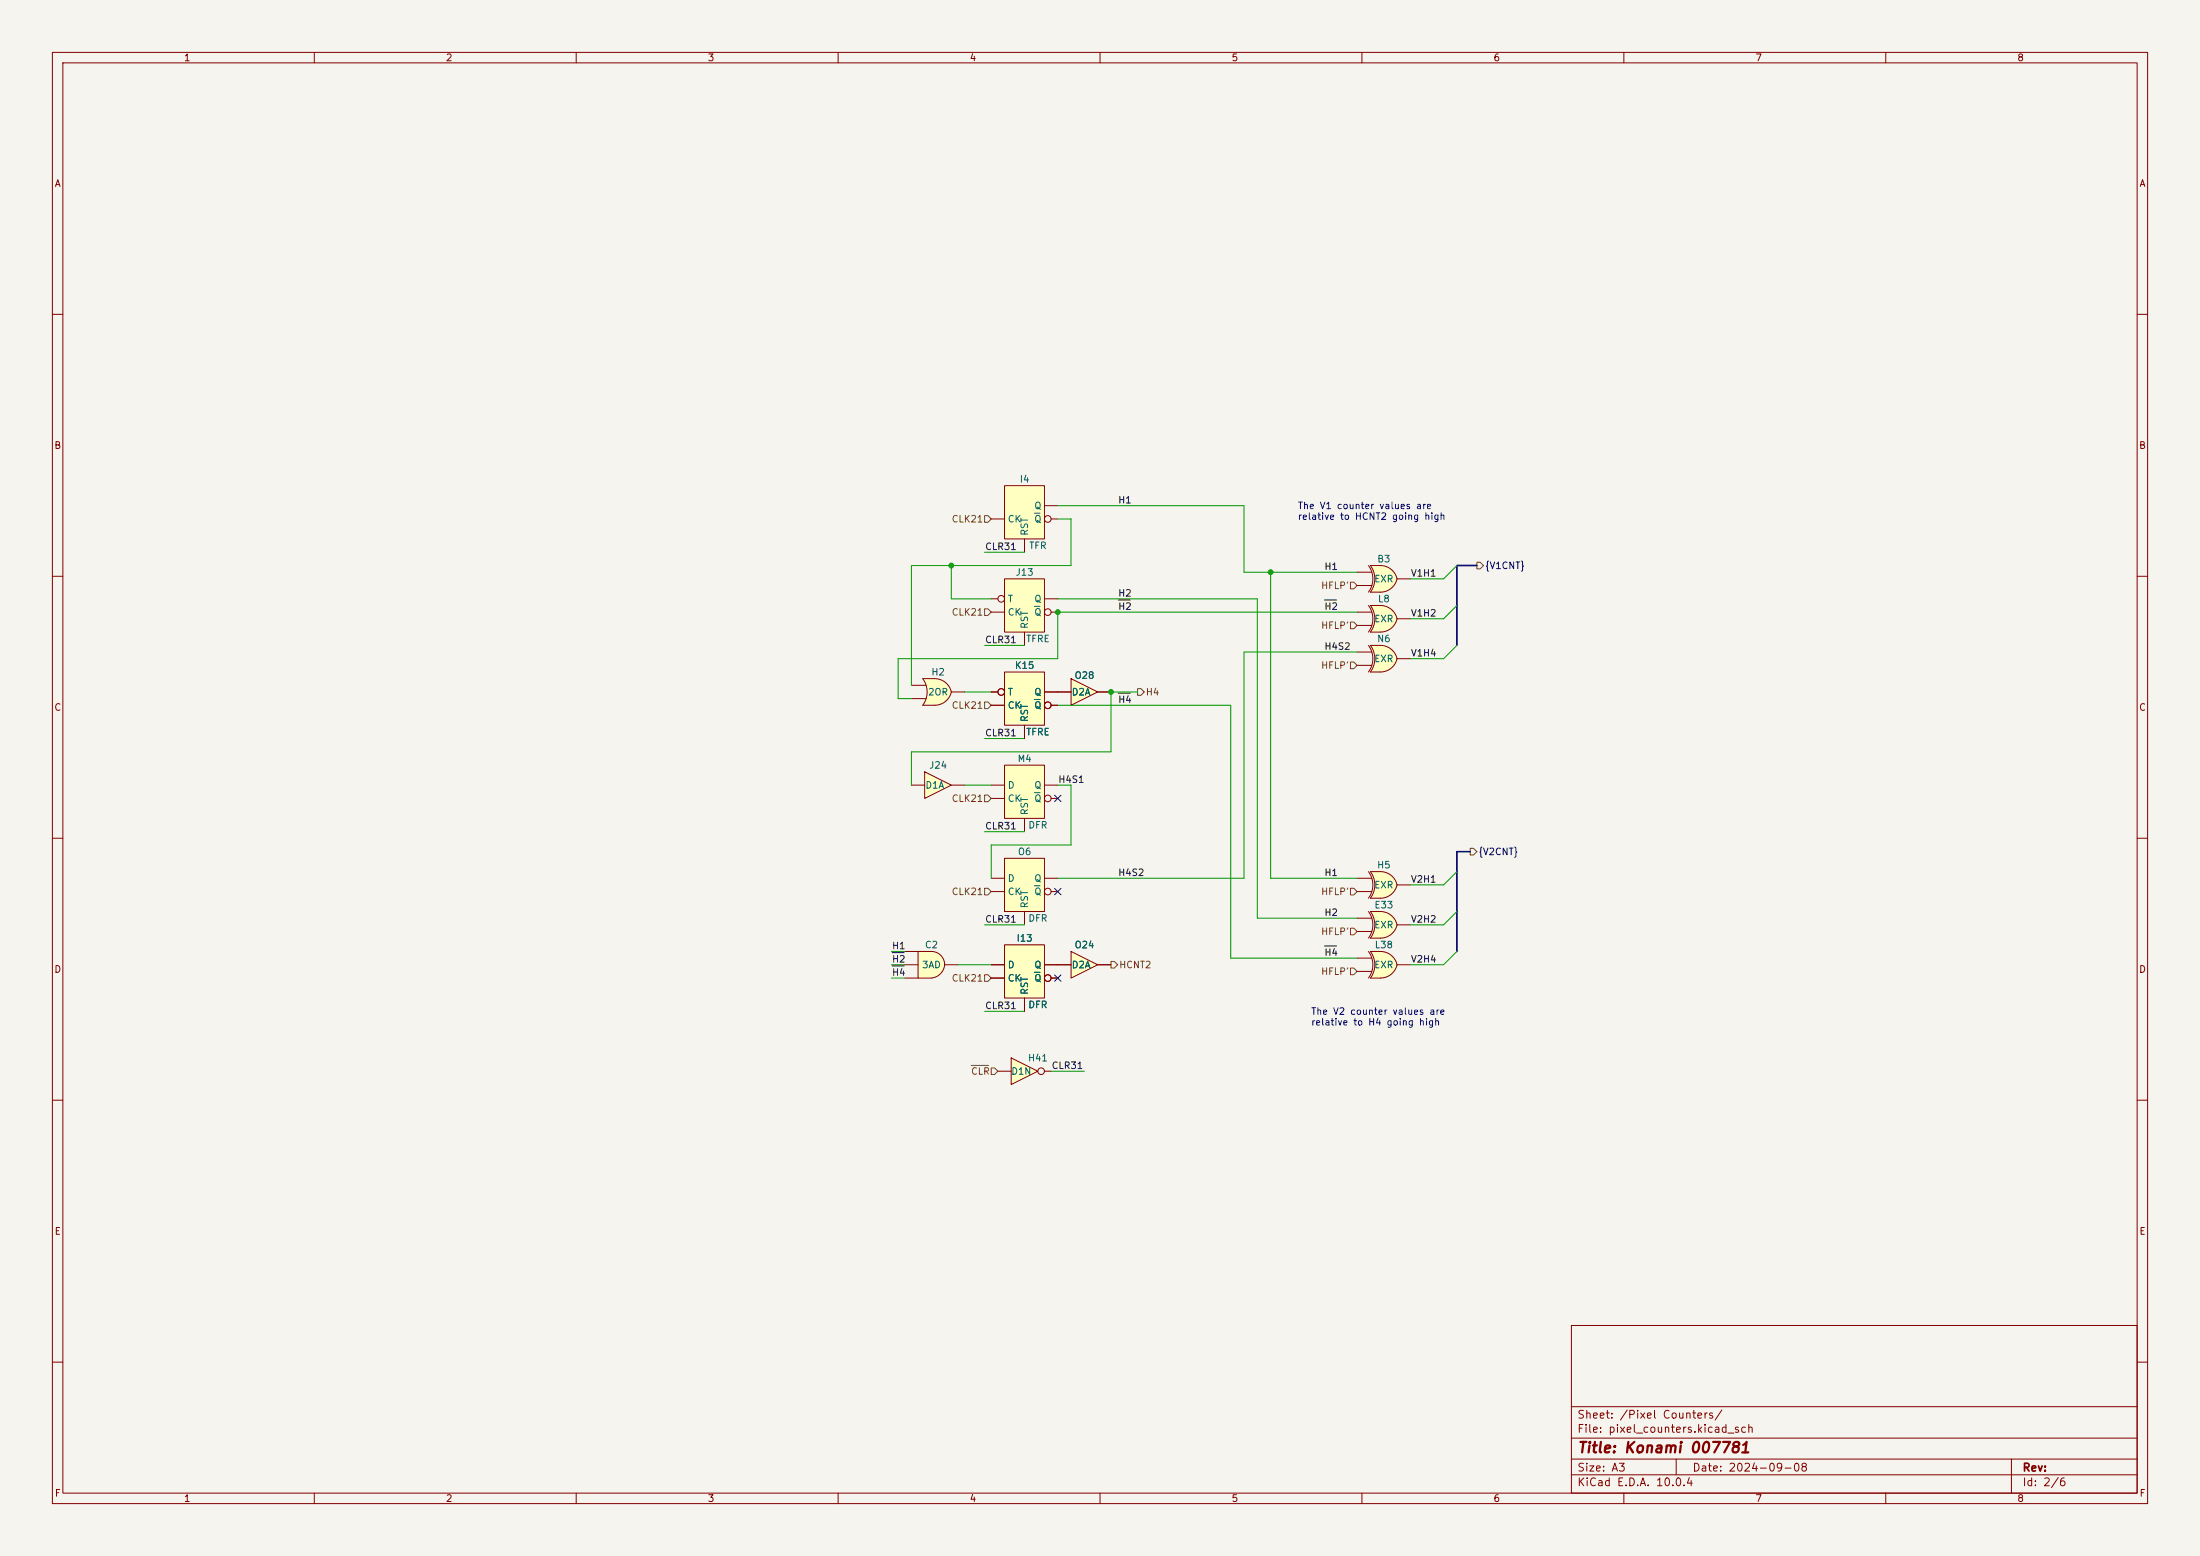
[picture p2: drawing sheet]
<svg xmlns="http://www.w3.org/2000/svg" width="420mm" height="297mm" viewBox="0 0 420 297" stroke-linecap="round" stroke-linejoin="round" font-family="sans-serif">
<path d="M0 0h420v297h-420z" fill="#f5f4ef" stroke="#f5f4ef" stroke-width=".19"/>
<g fill="none" stroke="#840000" stroke-width=".19">
<path d="M10 10h400v277h-400zM12 12h396v273h-396zM60 10v2M110 10v2M160 10v2M210 10v2M260 10v2M310 10v2M360 10v2M10 60h2M408 60h2M10 110h2"/>
<path d="M408 110h2M10 160h2M408 160h2M10 210h2M408 210h2M300 253h108v32h-108zM10 260h2M300 278.5h108M300 274.5h108M300 268.5h108M320 278.5v3M384 278.5v6.5"/>
<path d="M408 260h2M60 285v2M110 285v2M160 285v2M210 285v2M260 285v2M300 281.5h108M310 285v2M360 285v2"/>
</g>
<g fill="#ffffc2">
<path d="M261.6 123.2h1.9z"/>
<path d="M261.6 123.2h1.9v5.1h-1.9a4.3 4.3 0 0 0 0-5.1z"/>
</g>
<g fill="#ffffc2" stroke="#ffffc2" stroke-width=".19">
<path d="M263.5 125l3.2 .7a3.2 3.2 0 0 1-3.2 2.6z"/>
<path d="M263.5 123.2a3.3 3.3 0 0 1 3.2 2.5l-3.2 .7z"/>
</g>
<path d="M259.1 124.5h2.8M259.1 127h2.8M261.2 123.2a4.3 4.3 0 0 1 0 5.1M266.7 125.7a3.2 3.2 0 0 1-3.2 2.6M266.7 125.7h2.5M266.7 125.7a3.3 3.3 0 0 0-3.2-2.5h-1.9a4.3 4.3 0 0 1 0 5.1" fill="none" stroke="#840000" stroke-width=".19"/>
<path d="M261.6 128.3h1.9z" fill="#840000" stroke="#840000" stroke-width=".19"/>
<path d="M176.1 129.5h2.3" fill="none" stroke="#ffffc2" stroke-width=".19"/>
<path d="M176.1 129.5h2.3v5.1h-2.3a4.3 4.3 0 0 0 0-5.1z" fill="#ffffc2"/>
<g fill="#ffffc2" stroke="#ffffc2" stroke-width=".19">
<path d="M178.4 131.4l3.2 .7a3.2 3.2 0 0 1-3.2 2.5z"/>
<path d="M178.4 129.5a3.2 3.2 0 0 1 3.2 2.6l-3.2 .7z"/>
</g>
<path d="M174 130.8h2.8M174 133.4h2.8M181.6 132.1a3.2 3.2 0 0 1-3.2 2.5M181.6 132.1h2.5M181.6 132.1a3.2 3.2 0 0 0-3.2-2.6h-2.2a4.3 4.3 0 0 1 0 5.1" fill="none" stroke="#840000" stroke-width=".19"/>
<path d="M176.1 134.6h2.3z" fill="#840000" stroke="#840000" stroke-width=".19"/>
<path d="M191.8 128.3h7.6v10.1h-7.6z" fill="#ffffc2"/>
<g fill="none" stroke="#840000" stroke-width=".19">
<path d="M189.2 132.1h1.3M189.2 134.6h2.6M191.8 128.3h7.6v10.1h-7.6zM195.6 138.4v2.6M199.4 132.1h2.5M200.7 134.6h1.2"/>
<circle cx="191.1" cy="132.1" r=".63"/>
<circle cx="200" cy="134.6" r=".63"/>
</g>
<path d="M197.5 133.5h1.1" fill="none" stroke="#006464" stroke-width=".19"/>
<path d="M204.5 129.5l5 2.6-5 2.5z" fill="#ffffc2"/>
<path d="M201.9 132.1h2.6M204.5 129.5l5 2.6-5 2.5zM209.5 132.1h2.6" fill="none" stroke="#840000" stroke-width=".19"/>
<path d="M191.8 110.5h7.6v10.2h-7.6z" fill="#ffffc2"/>
<g fill="none" stroke="#840000" stroke-width=".19">
<path d="M189.2 114.3h1.3M189.2 116.8h2.6M191.8 110.5h7.6v10.2h-7.6zM199.4 114.3h2.5M200.7 116.8h1.2M195.6 120.7v2.5"/>
<circle cx="191.1" cy="114.3" r=".63"/>
<circle cx="200" cy="116.8" r=".63"/>
</g>
<path d="M197.5 115.7h1.1" fill="none" stroke="#006464" stroke-width=".19"/>
<g fill="#ffffc2">
<path d="M261.6 108h1.9z"/>
<path d="M261.6 108h1.9v5h-1.9a4.3 4.3 0 0 0 0-5z"/>
</g>
<g fill="#ffffc2" stroke="#ffffc2" stroke-width=".19">
<path d="M263.5 109.8l3.2 .7a3.2 3.2 0 0 1-3.2 2.5z"/>
<path d="M263.5 108a3.3 3.3 0 0 1 3.2 2.5l-3.2 .7z"/>
</g>
<path d="M259.1 109.2h2.8M259.1 111.8h2.8M261.2 108a4.3 4.3 0 0 1 0 5M266.7 110.5a3.2 3.2 0 0 1-3.2 2.5M266.7 110.5h2.5M266.7 110.5a3.3 3.3 0 0 0-3.2-2.5h-1.9a4.3 4.3 0 0 1 0 5" fill="none" stroke="#840000" stroke-width=".19"/>
<path d="M261.6 113h1.9z" fill="#840000" stroke="#840000" stroke-width=".19"/>
<path d="M193 201.9l5.1 2.6-5.1 2.5z" fill="#ffffc2"/>
<g fill="none" stroke="#840000" stroke-width=".19">
<path d="M190.5 204.5h2.5M193 201.9l5.1 2.6-5.1 2.5zM199.4 204.5h1.3"/>
<circle cx="198.8" cy="204.5" r=".63"/>
</g>
<path d="M191.8 92.7h7.6v10.2h-7.6z" fill="#ffffc2"/>
<g fill="none" stroke="#840000" stroke-width=".19">
<path d="M189.2 99.1h2.6M191.8 92.7h7.6v10.2h-7.6zM199.4 96.5h2.5M200.7 99.1h1.2M195.6 102.9v2.5"/>
<circle cx="200" cy="99.1" r=".63"/>
</g>
<path d="M197.5 98h1.1" fill="none" stroke="#006464" stroke-width=".19"/>
<path d="M177.5 183.9l2.8 .3a2.82 2.82 0 0 1-2.5 2.5z" fill="#ffffc2" stroke="#ffffc2" stroke-width=".19"/>
<path d="M175.3 181.6h2.5v5.1h-2.5z" fill="#ffffc2"/>
<path d="M177.8 181.6a2.54 2.54 0 0 1 2.5 2.6h-2.5z" fill="#ffffc2" stroke="#ffffc2" stroke-width=".19"/>
<path d="M172.7 181.6h2.6M172.7 184.2h2.6M172.7 186.7h2.6M175.3 181.6h2.5a2.53 2.53 0 0 1 2.5 2.4 2.53 2.53 0 0 1-2.3 2.7h-2.7zM180.3 184.2h2.6" fill="none" stroke="#840000" stroke-width=".19"/>
<g fill="#ffffc2">
<path d="M261.6 115.6h1.9z"/>
<path d="M261.6 115.6h1.9v5.1h-1.9a4.3 4.3 0 0 0 0-5.1z"/>
</g>
<g fill="#ffffc2" stroke="#ffffc2" stroke-width=".19">
<path d="M263.5 117.4l3.2 .7a3.2 3.2 0 0 1-3.2 2.5z"/>
<path d="M263.5 115.6a3.3 3.3 0 0 1 3.2 2.5l-3.2 .7z"/>
</g>
<path d="M259.1 116.8h2.8M259.1 119.4h2.8M261.2 115.6a4.3 4.3 0 0 1 0 5M266.7 118.1a3.2 3.2 0 0 1-3.2 2.5M266.7 118.1h2.5M266.7 118.1a3.3 3.3 0 0 0-3.2-2.5h-1.9a4.3 4.3 0 0 1 0 5" fill="none" stroke="#840000" stroke-width=".19"/>
<path d="M261.6 120.7h1.9z" fill="#840000" stroke="#840000" stroke-width=".19"/>
<path d="M191.8 180.3h7.6v10.2h-7.6z" fill="#ffffc2"/>
<g fill="none" stroke="#840000" stroke-width=".19">
<path d="M189.2 184.2h2.6M189.2 186.7h2.6M191.8 180.3h7.6v10.2h-7.6zM195.6 190.5v2.5M199.4 184.2h2.5M200.7 186.7h1.2"/>
<circle cx="200" cy="186.7" r=".63"/>
</g>
<path d="M197.5 185.6h1.1" fill="none" stroke="#006464" stroke-width=".19"/>
<g fill="#ffffc2">
<path d="M261.6 181.6h1.9z"/>
<path d="M261.6 181.6h1.9v5.1h-1.9a4.3 4.3 0 0 0 0-5.1z"/>
</g>
<g fill="#ffffc2" stroke="#ffffc2" stroke-width=".19">
<path d="M263.5 183.4l3.2 .8a3.2 3.2 0 0 1-3.2 2.5z"/>
<path d="M263.5 181.6a3.3 3.3 0 0 1 3.2 2.5l-3.2 .8z"/>
</g>
<path d="M259.1 182.9h2.8M259.1 185.4h2.8M261.2 181.6a4.3 4.3 0 0 1 0 5.1M266.7 184.2a3.2 3.2 0 0 1-3.2 2.5M266.7 184.2h2.5M266.7 184.1a3.3 3.3 0 0 0-3.2-2.5h-1.9a4.3 4.3 0 0 1 0 5.1" fill="none" stroke="#840000" stroke-width=".19"/>
<path d="M261.6 186.7h1.9z" fill="#840000" stroke="#840000" stroke-width=".19"/>
<path d="M191.8 146.1h7.6v10.1h-7.6z" fill="#ffffc2"/>
<g fill="none" stroke="#840000" stroke-width=".19">
<path d="M189.2 149.9h2.6M189.2 152.4h2.6M191.8 146.1h7.6v10.1h-7.6zM195.6 156.2v2.6M199.4 149.9h2.5M200.7 152.4h1.2"/>
<circle cx="200" cy="152.4" r=".63"/>
</g>
<path d="M197.5 151.3h1.1" fill="none" stroke="#006464" stroke-width=".19"/>
<path d="M176.5 147.3l5.1 2.6-5.1 2.5z" fill="#ffffc2"/>
<path d="M174 149.9h2.5M176.5 147.3l5.1 2.6-5.1 2.5zM181.6 149.9h2.5" fill="none" stroke="#840000" stroke-width=".19"/>
<g fill="#ffffc2">
<path d="M261.6 174h1.9z"/>
<path d="M261.6 174h1.9v5.1h-1.9a4.3 4.3 0 0 0 0-5.1z"/>
</g>
<g fill="#ffffc2" stroke="#ffffc2" stroke-width=".19">
<path d="M263.5 175.8l3.2 .7a3.2 3.2 0 0 1-3.2 2.6z"/>
<path d="M263.5 174a3.3 3.3 0 0 1 3.2 2.5l-3.2 .7z"/>
</g>
<path d="M259.1 175.3h2.8M259.1 177.8h2.8M261.2 174a4.3 4.3 0 0 1 0 5.1M266.7 176.5a3.2 3.2 0 0 1-3.2 2.6M266.7 176.5h2.5M266.7 176.5a3.3 3.3 0 0 0-3.2-2.5h-1.9a4.3 4.3 0 0 1 0 5.1" fill="none" stroke="#840000" stroke-width=".19"/>
<path d="M261.6 179.1h1.9z" fill="#840000" stroke="#840000" stroke-width=".19"/>
<g fill="#ffffc2">
<path d="M261.6 166.4h1.9z"/>
<path d="M261.6 166.4h1.9v5.1h-1.9a4.3 4.3 0 0 0 0-5.1z"/>
</g>
<g fill="#ffffc2" stroke="#ffffc2" stroke-width=".19">
<path d="M263.5 168.2l3.2 .7a3.2 3.2 0 0 1-3.2 2.5z"/>
<path d="M263.5 166.4a3.3 3.3 0 0 1 3.2 2.5l-3.2 .7z"/>
</g>
<path d="M259.1 167.6h2.8M259.1 170.2h2.8M261.2 166.4a4.3 4.3 0 0 1 0 5M266.7 168.9a3.2 3.2 0 0 1-3.2 2.5M266.7 168.9h2.5M266.7 168.9a3.3 3.3 0 0 0-3.2-2.5h-1.9a4.3 4.3 0 0 1 0 5" fill="none" stroke="#840000" stroke-width=".19"/>
<path d="M261.6 171.5h1.9z" fill="#840000" stroke="#840000" stroke-width=".19"/>
<path d="M191.8 163.8h7.6v10.2h-7.6z" fill="#ffffc2"/>
<g fill="none" stroke="#840000" stroke-width=".19">
<path d="M189.2 167.6h2.6M189.2 170.2h2.6M191.8 163.8h7.6v10.2h-7.6zM195.6 174v2.5M199.4 167.6h2.5M200.7 170.2h1.2"/>
<circle cx="200" cy="170.2" r=".63"/>
</g>
<path d="M197.5 169.1h1.1" fill="none" stroke="#006464" stroke-width=".19"/>
<path d="M204.5 181.6l5 2.6-5 2.5z" fill="#ffffc2"/>
<g fill="none" stroke="#840000" stroke-width=".19">
<path d="M189.2 132.1h1.3M189.2 134.6h2.6M195.6 138.4v2.6M199.4 132.1h5.1M200.7 134.6h1.2M209.5 132.1h2.6M189.2 184.2h2.6M189.2 186.7h2.6M195.6 190.5v2.5M199.4 184.2h5.1M200.7 186.7h1.2M204.5 181.6l5 2.6-5 2.5z"/>
<path d="M209.5 184.2h2.6"/>
<circle cx="191.1" cy="132.1" r=".63"/>
<circle cx="200" cy="134.6" r=".63"/>
<circle cx="200" cy="186.7" r=".63"/>
</g>
<g fill="none" stroke="#725600" stroke-width=".19">
<path d="M188 98.4h.6l.6 .7-.6 .6h-.6zM188 116.2h.6l.6 .6-.6 .7h-.6zM257.8 111.1h.6l.7 .7-.7 .6h-.6zM257.8 118.7h.6l.7 .7-.7 .6h-.6zM281.9 107.3h.7l.6 .7-.6 .6h-.7zM188 134h.6l.6 .6-.6 .7h-.6zM217.2 131.4h.6l.6 .7-.6 .6h-.6zM257.8 126.4h.6l.7 .6-.7 .6h-.6zM188 151.8h.6l.6 .6-.6 .6h-.6zM188 169.5h.6l.6 .7-.6 .6h-.6zM257.8 169.5h.6l.7 .7-.7 .6h-.6zM257.8 177.2h.6l.7 .6-.7 .6h-.6z"/>
<path d="M280.7 161.9h.6l.6 .7-.6 .6h-.6zM188 186.1h.6l.6 .6-.6 .6h-.6zM212.1 183.5h.6l.7 .7-.7 .6h-.6zM257.8 184.8h.6l.7 .6-.7 .7h-.6zM185.4 203.4h3.3M189.2 203.8h.7l.6 .7-.6 .6h-.7z"/>
</g>
<path d="M213.5 114.5h2.3M252.9 114.5h2.2M213.5 132.3h2.3M170.3 181.8h2.3M170.3 184.4h2.3M252.9 180.6h2.2" fill="none" stroke="#0f0f0f" stroke-width=".19"/>
<path d="M281.9 108h-3.8v15.2M280.7 162.6h-2.6v19" fill="none" stroke="#000084" stroke-width=".3"/>
<g fill="none" stroke="#009600" stroke-width=".19">
<path d="M201.9 96.5h35.6v12.7h21.6M201.9 99.1h2.6v8.9h-30.5v22.8M181.6 108v6.3h7.6M188 105.4h7.6M201.9 114.3h38.1v61h19.1M242.6 109.2v58.4h16.5M259.1 116.8h-57.2v8.9h-30.5v7.7h2.6M278.1 115.6l-2.5 2.5h-6.4M278.1 108l-2.5 2.5h-6.4M184.1 132.1h5.1M188 123.2h7.6M201.9 134.6h33v48.3h24.2"/>
<path d="M217.2 132.1h-5.1v11.4h-38.1v6.4M259.1 124.5h-21.6v43.1h-35.6M278.1 123.2l-2.5 2.5h-6.4M184.1 149.9h5.1M188 141h7.6M188 158.8h7.6M201.9 149.9h2.6v11.4h-15.3v6.3M188 176.5h7.6M278.1 166.4l-2.5 2.5h-6.4M278.1 174l-2.5 2.5h-6.4M170.2 181.6h2.5M170.2 186.7h2.5"/>
<path d="M170.2 184.2h2.5M182.9 184.2h6.3M188 193h7.6M278.1 181.6l-2.5 2.6h-6.4M200.7 204.5h6.3"/>
</g>
<path d="M201.3 151.8l1.2 1.2M202.5 151.8l-1.2 1.2M201.3 169.6l1.2 1.2M202.5 169.6l-1.2 1.2M201.3 186.1l1.2 1.2M202.5 186.1l-1.2 1.2" fill="none" stroke="#000084" stroke-width=".19"/>
<path d="M197.5 133.5h1.1M197.5 185.6h1.1" fill="none" stroke="#006464" stroke-width=".19"/>
<g fill="#009600" stroke="#009600" stroke-width=".19">
<circle cx="242.6" cy="109.2" r=".46"/>
<circle cx="212.1" cy="132.1" r=".46"/>
<circle cx="201.9" cy="116.8" r=".46"/>
<circle cx="181.6" cy="108" r=".46"/>
</g>
<text font-size="2" fill="#840000" x="301" y="277.8">Title: Konami 007781</text>
<g font-size="1.5" fill="#840000">
<text x="301" y="273.8">File: pixel_counters.kicad_sch</text>
<text x="301" y="271.1">Sheet: /Pixel Counters/</text>
<text x="301" y="281.2">Size: A3</text>
<text x="323" y="281.2">Date: 2024-09-08</text>
<text x="386" y="281.2">Rev:</text>
<text x="301" y="284">KiCad E.D.A. 10.0.4</text>
<text x="386" y="284">Id: 2/6</text>
</g>
<g font-size="1.3" fill="#840000">
<text x="35" y="12">1</text>
<text x="85" y="12">2</text>
<text x="135" y="12">3</text>
<text x="185" y="12">4</text>
<text x="235" y="12">5</text>
<text x="285" y="12">6</text>
<text x="335" y="12">7</text>
<text x="385" y="12">8</text>
<text x="10.3" y="36">A</text>
<text x="408.3" y="36">A</text>
<text x="10.3" y="86">B</text>
<text x="408.2" y="86">B</text>
<text x="10.3" y="136">C</text>
<text x="408.2" y="136">C</text>
<text x="10.3" y="186">D</text>
<text x="408.2" y="186">D</text>
<text x="10.3" y="236">E</text>
<text x="408.3" y="236">E</text>
<text x="10.3" y="286">F</text>
<text x="35" y="287">1</text>
<text x="85" y="287">2</text>
<text x="135" y="287">3</text>
<text x="185" y="287">4</text>
<text x="235" y="287">5</text>
<text x="285" y="287">6</text>
<text x="335" y="287">7</text>
<text x="385" y="287">8</text>
<text x="408.3" y="286">F</text>
</g>
<g font-size="1.3" fill="#006464">
<text x="194.6" y="92.4">I4</text>
<text x="192.3" y="100">CK</text>
<text x="197.3" y="100">Q</text>
<text x="197.3" y="97.5">Q</text>
<text x="196.4" y="105.1">TFR</text>
<text x="196.6" y="102.4" transform="rotate(-90 196.6 102.4)">RST</text>
<text x="262.8" y="107.7">B3</text>
<text x="193.8" y="110.2">J13</text>
<text x="262.2" y="111.5">EXR</text>
<text x="192.3" y="115.3">T</text>
<text x="192.3" y="117.8">CK</text>
<text x="197.3" y="117.8">Q</text>
<text x="197.3" y="115.3">Q</text>
<text x="262.2" y="119.1">EXR</text>
<text x="262.9" y="115.3">L8</text>
<text x="195.8" y="122.9">TFRE</text>
<text x="196.6" y="120.1" transform="rotate(-90 196.6 120.1)">RST</text>
<text x="262.8" y="122.9">N6</text>
<text x="177.7" y="129.2">H2</text>
<text x="193.6" y="128">K15</text>
<text x="205" y="129.9">O28</text>
<text x="262.2" y="126.7">EXR</text>
<text x="177.1" y="133.1">2OR</text>
<text x="192.3" y="133.1">T</text>
<text x="192.3" y="135.6">CK</text>
<text x="196.6" y="137.9" transform="rotate(-90 196.6 137.9)">RST</text>
<text x="197.3" y="135.6">Q</text>
<text x="197.3" y="133.1">Q</text>
<text x="204.5" y="133.1">D2A</text>
<text x="195.8" y="140.7">TFRE</text>
<text x="177.3" y="147">J24</text>
<text x="194.1" y="145.8">M4</text>
<text x="176.5" y="150.8">D1A</text>
<text x="192.3" y="150.8">D</text>
<text x="192.3" y="153.4">CK</text>
<text x="196.6" y="155.7" transform="rotate(-90 196.6 155.7)">RST</text>
<text x="197.3" y="153.4">Q</text>
<text x="197.3" y="150.8">Q</text>
<text x="196.2" y="158.5">DFR</text>
<text x="194.2" y="163.5">O6</text>
<text x="262.8" y="166.1">H5</text>
<text x="192.3" y="168.6">D</text>
<text x="192.3" y="171.2">CK</text>
<text x="196.6" y="173.5" transform="rotate(-90 196.6 173.5)">RST</text>
<text x="197.3" y="171.2">Q</text>
<text x="197.3" y="168.6">Q</text>
<text x="262.2" y="169.9">EXR</text>
<text x="262.3" y="173.7">E33</text>
<text x="196.2" y="176.2">DFR</text>
<text x="262.2" y="177.5">EXR</text>
<text x="175.9" y="185.1">3AD</text>
<text x="176.5" y="181.3">C2</text>
<text x="192.3" y="185.1">D</text>
<text x="194" y="180">I13</text>
<text x="197.3" y="185.1">Q</text>
<text x="204.5" y="185.1">D2A</text>
<text x="205" y="181.3">O24</text>
<text x="262.2" y="185.1">EXR</text>
<text x="262.3" y="181.3">L38</text>
<text x="192.3" y="187.7">CK</text>
<text x="196.6" y="190" transform="rotate(-90 196.6 190)">RST</text>
<text x="197.3" y="187.7">Q</text>
<text x="196.2" y="192.7">DFR</text>
<text x="196.1" y="202.9">H41</text>
<text x="192.9" y="205.4">D1N</text>
</g>
<g font-size="1.3" fill="#725600">
<text x="181.6" y="100">CLK21</text>
<text x="252.1" y="112.7">HFLP'</text>
<text x="181.6" y="117.8">CLK21</text>
<text x="252.1" y="120.4">HFLP'</text>
<text x="252.1" y="128">HFLP'</text>
<text x="181.6" y="135.6">CLK21</text>
<text x="218.6" y="133.1">H4</text>
<text x="181.6" y="153.4">CLK21</text>
<text x="181.6" y="171.2">CLK21</text>
<text x="252.1" y="171.2">HFLP'</text>
<text x="252.1" y="178.8">HFLP'</text>
<text x="213.6" y="185.1">HCNT2</text>
<text x="181.6" y="187.7">CLK21</text>
<text x="252.1" y="186.4">HFLP'</text>
<text x="185.3" y="205.4">CLR</text>
</g>
<g font-size="1.3" fill="#0f0f0f">
<text x="213.4" y="96.4">H1</text>
<text x="188" y="105.3">CLR31</text>
<text x="252.7" y="109.1">H1</text>
<text x="269.2" y="110.4">V1H1</text>
<text x="213.4" y="114.2">H2</text>
<text x="213.4" y="116.7">H2</text>
<text x="252.7" y="116.7">H2</text>
<text x="269.2" y="118">V1H2</text>
<text x="188" y="123.1">CLR31</text>
<text x="252.7" y="124.3">H4S2</text>
<text x="269.2" y="125.6">V1H4</text>
<text x="213.4" y="134.5">H4</text>
<text x="188" y="140.8">CLR31</text>
<text x="201.9" y="149.7">H4S1</text>
<text x="188" y="158.6">CLR31</text>
<text x="213.4" y="167.5">H4S2</text>
<text x="252.7" y="167.5">H1</text>
<text x="269.2" y="168.8">V2H1</text>
<text x="188" y="176.4">CLR31</text>
<text x="252.7" y="175.1">H2</text>
<text x="269.2" y="176.4">V2H2</text>
<text x="170.2" y="184">H2</text>
<text x="170.2" y="181.5">H1</text>
<text x="252.7" y="182.8">H4</text>
<text x="269.2" y="184">V2H4</text>
<text x="170.2" y="186.6">H4</text>
<text x="188" y="192.9">CLR31</text>
<text x="200.7" y="204.3">CLR31</text>
</g>
<g font-size="1.3" fill="#0000c2">
<text x="247.6" y="97.5">The V1 counter values are</text>
<text x="247.6" y="99.5">relative to HCNT2 going high</text>
<text x="250.2" y="194">The V2 counter values are</text>
<text x="250.2" y="196.1">relative to H4 going high</text>
</g>
<g font-size="1.3" fill="#000084">
<text x="283.4" y="108.9">{V1CNT}</text>
<text x="282.1" y="163.5">{V2CNT}</text>
</g>
</svg>
